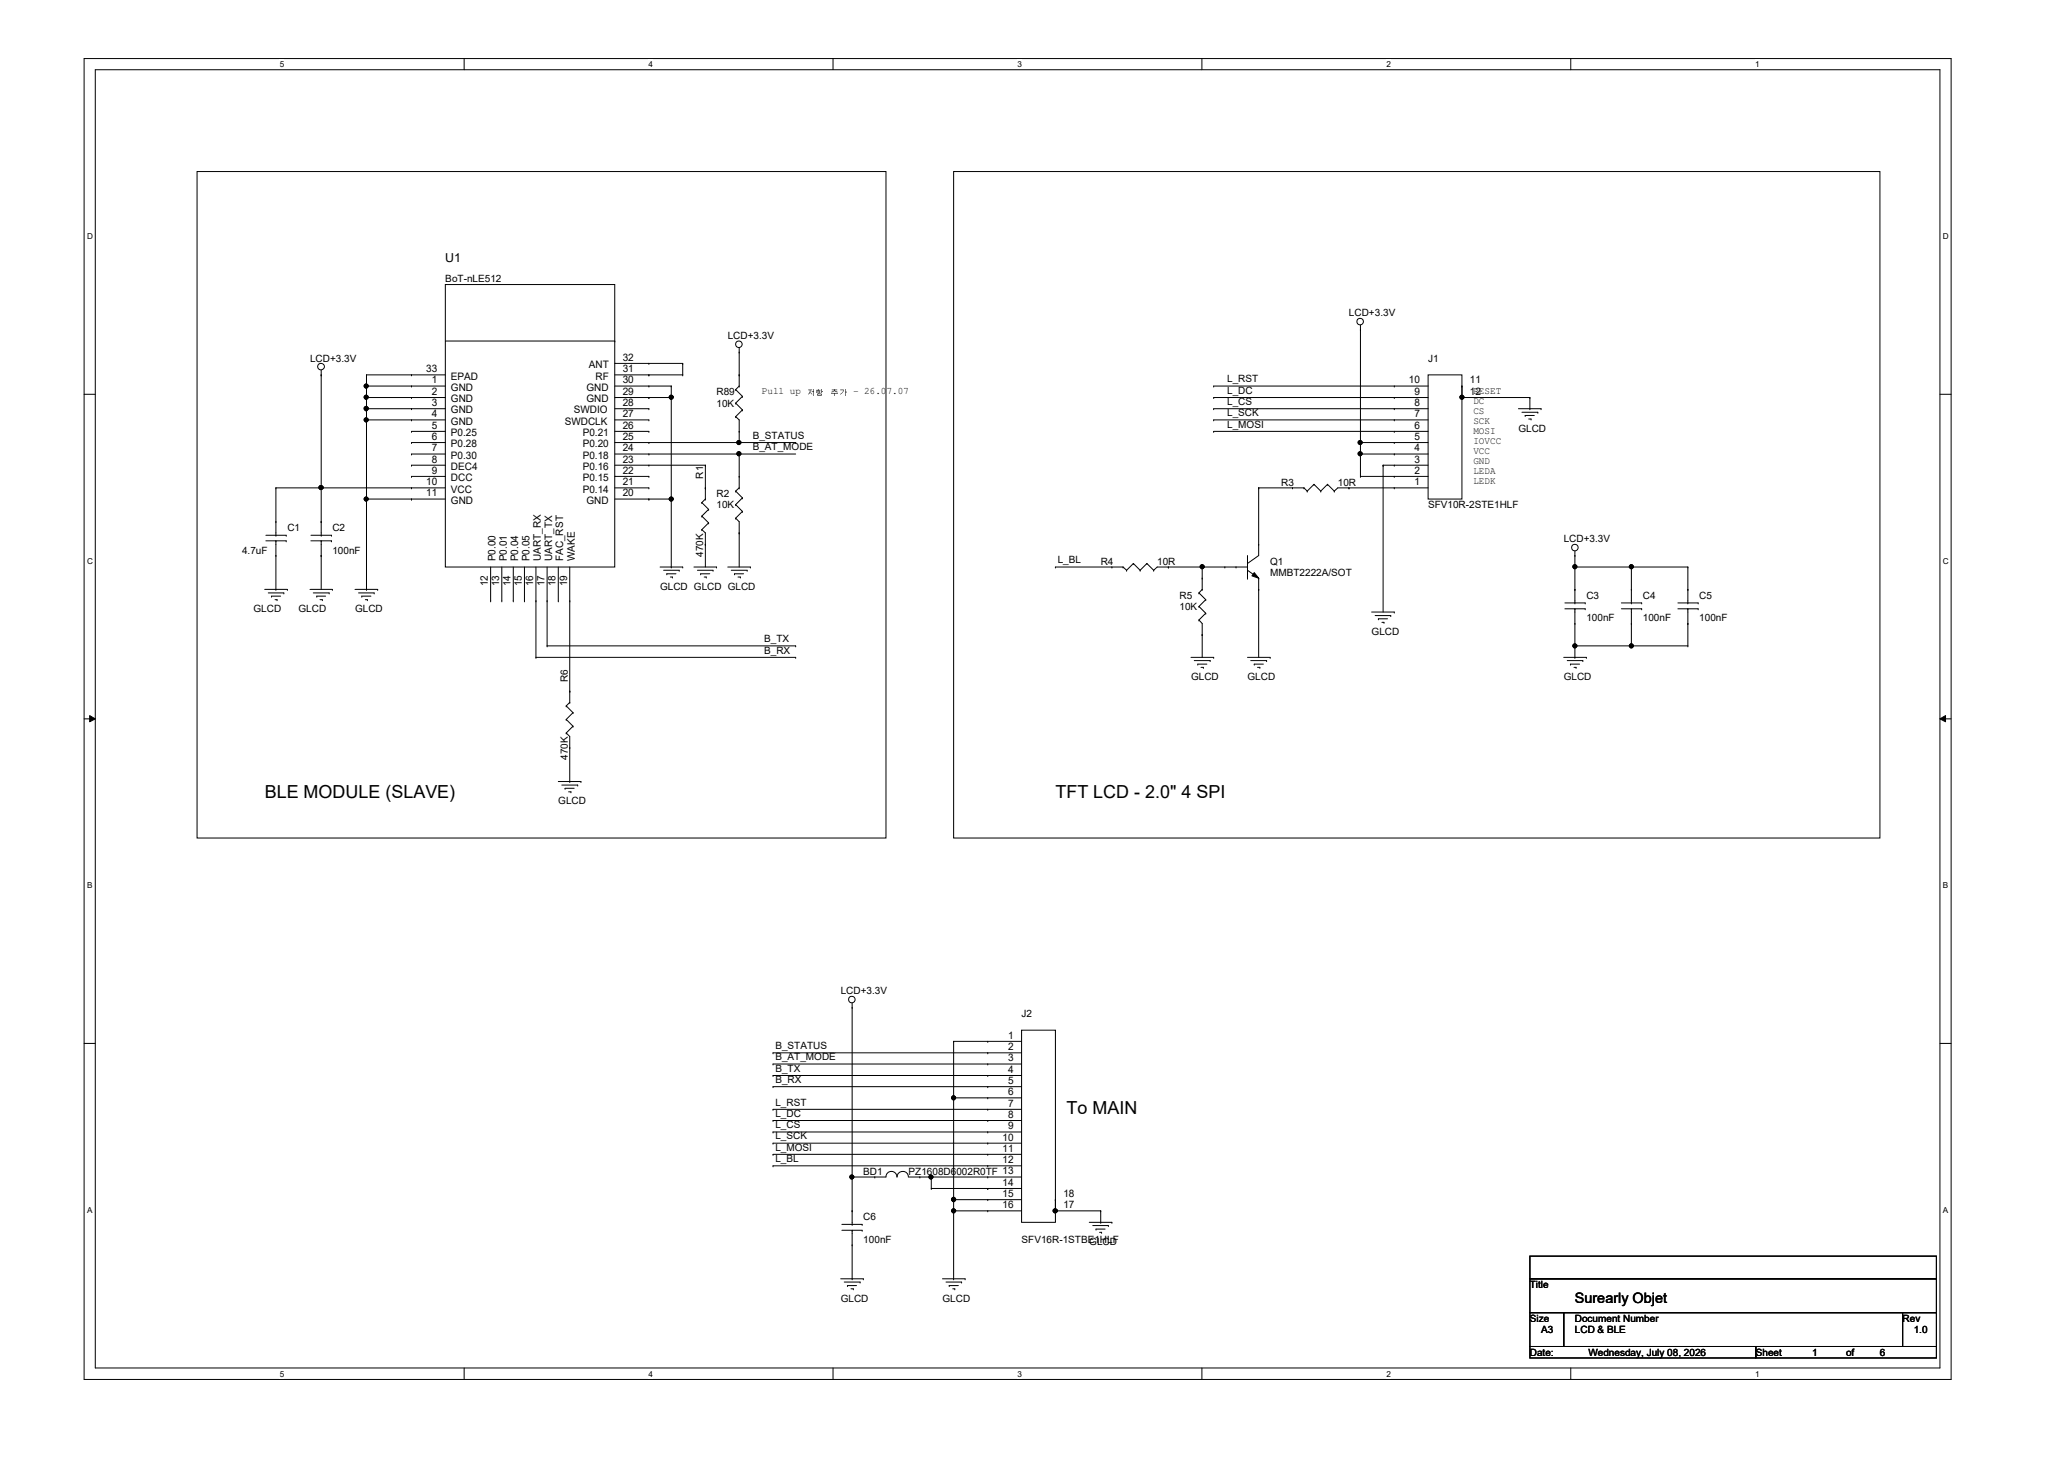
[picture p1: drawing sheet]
<svg xmlns="http://www.w3.org/2000/svg" width="297mm" height="210mm" viewBox="0 0 297 210" stroke-linecap="round" stroke-linejoin="round" font-family="sans-serif">
<path d="M12.1 8.4h268.7v190.1h-268.7zM13.7 10h265.5v186.8h-265.5z" fill="none" stroke="#000" stroke-width=".14"/>
<g fill="#fff">
<path d="M40.3 8.6h.5v1.3h-.5z"/>
<path d="M40.3 197h.5v1.3h-.5z"/>
</g>
<path d="M66.8 8.4v1.6M66.8 196.8v1.6" fill="none" stroke="#000" stroke-width=".14"/>
<g fill="#fff">
<path d="M93.3 8.6h.6v1.3h-.6z"/>
<path d="M93.3 197h.6v1.3h-.6z"/>
</g>
<path d="M119.9 8.4v1.6M119.9 196.8v1.6" fill="none" stroke="#000" stroke-width=".14"/>
<g fill="#fff">
<path d="M146.4 8.6h.6v1.3h-.6z"/>
<path d="M146.4 197h.6v1.3h-.6z"/>
</g>
<path d="M173 8.4v1.6M173 196.8v1.6" fill="none" stroke="#000" stroke-width=".14"/>
<g fill="#fff">
<path d="M199.5 8.6h.6v1.3h-.6z"/>
<path d="M199.5 197h.6v1.3h-.6z"/>
</g>
<path d="M226.1 8.4v1.6M226.1 196.8v1.6" fill="none" stroke="#000" stroke-width=".14"/>
<g fill="#fff">
<path d="M252.6 8.6h.6v1.3h-.6z"/>
<path d="M252.6 197h.6v1.3h-.6z"/>
<path d="M12.5 33.4h.8v1.3h-.8z"/>
<path d="M279.6 33.4h.8v1.3h-.8z"/>
<path d="M12.5 80.1h.8v1.3h-.8z"/>
<path d="M279.6 80.1h.8v1.3h-.8z"/>
</g>
<path d="M12.1 56.7h1.6M279.2 56.7h1.6" fill="none" stroke="#000" stroke-width=".14"/>
<g fill="#fff">
<path d="M12.5 126.7h.7v1.4h-.7z"/>
<path d="M279.6 126.7h.7v1.4h-.7z"/>
</g>
<path d="M12.1 103.4h1.6M12.9 103l.8 .4-.8 .4zM279.2 103.4l.8-.4v.8zM279.2 103.4h1.6" fill="none" stroke="#000" stroke-width=".14"/>
<path d="M12.9 103l.8 .4-.8 .4zM279.2 103.4l.8-.4v.8z" fill="#000"/>
<g fill="#fff">
<path d="M12.5 173.4h.7v1.4h-.7z"/>
<path d="M279.6 173.4h.7v1.4h-.7z"/>
</g>
<g fill="none" stroke="#000" stroke-width=".14">
<path d="M28.4 24.7h99.1v95.9h-99.1zM137.2 24.7h133.3v95.9h-133.3zM46.2 53.9h.1M46.2 53.3v23.7M52.7 53.9h.1M52.7 55.5h.1M52.7 57.2h.1M52.7 58.8h.1M52.7 58.8h11.4M52.7 57.2h11.4M52.7 55.5h11.4M52.7 53.9h11.4"/>
<path d="M52.7 53.9v30.9M59.2 55.5h.1M59.2 57.2h.1M59.2 58.8h.1M59.2 53.9h.1M64.1 40.9h24.4v40.7h-24.4zM64.1 49.1h24.4M88.5 49.1h.1M88.5 58.8h4.9M88.5 57.2h8.1M88.5 55.5h8.1M88.5 53.9h9.8"/>
<path d="M88.5 52.3h9.8M93.4 58.8h.1M93.4 57.2h.1M93.4 55.5h.1M93.4 53.9h.1M93.4 52.3h.1M96.6 55.5h.1M96.6 57.2h.1M96.6 55.5v26.1M98.3 52.3h.1M98.3 53.9h.1M98.3 52.3v1.6"/>
<path d="M105.9 59.9h.1M105.9 58h.1M105.9 56h.1M105.9 59.9l.5 .5v3.3M105.9 58l.9 1M105.9 56l.9 1M106.4 50.7h.1M106.4 55.5h.1M106.4 53.9h.1M106.4 50v5.5M106.4 55.5l-.5 .5M106.8 59h.1"/>
<path d="M106.8 57h.1M106.8 59l-.9 .9M106.8 57l-.9 1M174.7 55.5h.1M174.7 57.2h.1M174.7 58.8h.1M174.7 58.8h30.8M174.7 57.2h30.8M174.7 55.5h30.8M195.8 47.4h.1M195.8 46.8v21.7M200.7 58.8h.1"/>
<path d="M200.7 57.2h.1M200.7 55.5h.1M205.5 53.9h4.9v17.9h-4.9zM210.4 55.5h.1M210.4 57.2h.1M210.4 57.2h9.8M210.4 55.5v1.7M218.5 58.8h3.3M219 59.3h2.3M219.5 59.8h.1M219.5 59.8h1.3M220.2 57.2h.1"/>
<path d="M220.2 58.8h.1M220.2 57.2v1.6M221.3 59.3h.1M221.8 58.8h.1M38.3 77.8h2.9M38.3 77h2.9M39.7 77h.1M39.7 77.8h.1M39.7 75.1h.1M39.7 79.9h.1M39.7 70.2h.1M39.7 70.2v6.8"/>
<path d="M39.7 77.8v7M39.7 70.2h24.4M41.2 77.8h.1M41.2 77h.1M44.7 77.8h3M44.7 77h3M46.2 77h.1M46.2 77.8h.1M46.2 75.1h.1M46.2 79.9h.1M46.2 70.2h.1M46.2 77.8v7"/>
<path d="M47.7 77.8h.1M47.7 77h.1M52.7 60.4h.1M52.7 71.8h.1M52.7 60.4h11.4M52.7 71.8h11.4M59.2 60.4h.1M59.2 66.9h.1M59.2 62.1h.1M59.2 63.7h.1M59.2 65.3h.1M59.2 68.5h.1"/>
<path d="M59.2 70.2h.1M59.2 71.8h.1M59.2 68.5h4.9M59.2 66.9h4.9M59.2 65.3h4.9M59.2 63.7h4.9M59.2 62.1h4.9M88.5 70.2h4.9M88.5 68.5h4.9M88.5 66.9h13M88.5 65.3h26M88.5 63.7h26"/>
<path d="M88.5 62.1h4.9M88.5 60.4h4.9M88.5 71.8h8.1M93.4 71.8h.1M93.4 70.2h.1M93.4 68.5h.1M93.4 66.9h.1M93.4 65.3h.1M93.4 63.7h.1M93.4 62.1h.1M93.4 60.4h.1M96.6 71.8h.1"/>
<path d="M101 76.2h.1M101 74.3h.1M101 72.3h.1M101 76.2l.5 .5v4.9M101 74.3l1 .9M101 72.3l1 1M101.5 71.8h.1M101.5 78.3h.1M101.5 70.2h.1M101.5 66.9h.1M101.5 71.8l-.5 .5M101.5 66.9v4.9"/>
<path d="M102 75.2h.1M102 73.3h.1M102 75.2l-1 1M102 73.3l-1 1M105.9 74.5h.1M105.9 72.6h.1M105.9 70.7h.1M105.9 74.5l.5 .6v6.5M105.9 72.6l.9 1M105.9 70.7l.9 .9M106.4 70.2h.1M106.4 76.7h.1"/>
<path d="M106.4 68.5h.1M106.4 62.1h.1M106.4 63.7h.1M106.4 65.3h.1M106.4 65.3v4.9M106.4 70.2l-.5 .5M106.8 73.6h.1M106.8 71.6h.1M106.8 73.6l-.9 .9M106.8 71.6l-.9 1M114.5 63.7h.1M174.7 60.4h.1"/>
<path d="M174.7 62.1h.1M174.7 62.1h30.8M174.7 60.4h30.8M179.5 79.9v3.3M181.1 78.3h.1M181.1 70.2h.1M181.1 70.2v9.7l-1.6 1.2M181.1 70.2h6.6M186 70.2h.1M187.7 70.2h.1M187.7 70.2l.4 .5M188.1 70.7h.1"/>
<path d="M189.1 69.7h.1M189.1 69.7l1 1M189.1 69.7l-1 1M190.1 70.7h.1M191 69.7h.1M191 69.7l1 1M191 69.7l-.9 1M192 70.7h.1M194.1 70.2h.1M195.8 63.7h.1M195.8 65.3h.1M195.8 68.5h.1"/>
<path d="M195.8 68.5h9.7M195.8 65.3h9.7M195.8 63.7h9.7M199 66.9h.1M199 66.9h6.5M199 66.9v21.2M200.7 70.2h.1M200.7 68.5h.1M200.7 66.9h.1M200.7 65.3h.1M200.7 63.7h.1M200.7 62.1h.1"/>
<path d="M200.7 60.4h.1M205.5 70.2h-13l-.5 .5M220 60.3h.3M220.3 60.3h.1M226.6 79.9h.1M226.6 79.3v7.4M38.1 84.8h3.3M38.6 85.3h2.2M39.1 85.8h.1M39.1 85.8h1.3M39.6 86.3h.3M39.7 84.8h.1"/>
<path d="M39.9 86.3h.1M40.8 85.3h.1M41.4 84.8h.1M44.6 84.8h3.2M45.1 85.3h2.3M45.6 85.8h.1M45.6 85.8h1.3M46.1 86.3h.3M46.4 86.3h.1M47.4 85.3h.1M47.8 84.8h.1M51.1 84.8h3.3"/>
<path d="M51.6 85.3h2.2M52.1 85.8h.1M52.1 85.8h1.3M52.6 86.3h.3M52.7 84.8h.1M52.9 86.3h.1M53.8 85.3h.1M54.4 84.8h.1M70.6 86.4h.1M70.6 81.6v4.8M72.2 86.4h.1M72.2 81.6v4.8"/>
<path d="M73.9 86.4h.1M73.9 81.6v4.8M75.5 86.4h.1M75.5 81.6v4.8M77.1 86.4h.1M77.1 94.6h.1M77.1 94.6h37.4M77.1 81.6v13M78.7 86.4h.1M78.7 92.9h.1M78.7 81.6v11.3M78.7 92.9h35.8"/>
<path d="M80.3 86.4h.1M80.3 81.6v4.8M82 99.4h.1M82 86.4h.1M82 81.6v19.4M95 81.6h3.3M95.5 82h2.2M96 82.5h.1M96 82.5h1.3M96.5 83h.3M96.6 81.6h.1M96.8 83h.1"/>
<path d="M97.7 82h.1M98.3 81.6h.1M99.9 81.6h3.2M100.4 82h2.2M100.8 82.5h.1M100.8 82.5h1.3M101.3 83h.3M101.6 83h.1M102.6 82h.1M103.1 81.6h.1M104.7 81.6h3.3M105.2 82h2.3"/>
<path d="M105.7 82.5h.1M105.7 82.5h1.3M106.2 83h.3M106.5 83h.1M107.5 82h.1M108 81.6h.1M114.5 92.9h.1M114.5 94.6h.1M151.9 81.6h.1M151.9 81.6h9.7M160 81.6h.1M161.6 81.6h.1"/>
<path d="M161.6 81.6l.5 .4M162.1 82h.1M163.1 81.1h.1M163.1 81.1l1 .9M163.1 81.1l-1 .9M164.1 82h.1M165.1 81.1h.1M165.1 81.1l.9 .9M165.1 81.1l-1 .9M166 82h.1M168.1 81.6h.1M171.4 94.6h3.3"/>
<path d="M171.9 95h2.3M172.4 95.5h.1M172.4 95.5h1.3M172.5 89.2h.1M172.5 87.2h.1M172.5 85.3h.1M172.5 89.2l.5 .5v4.9M172.5 87.2l1 1M172.5 85.3l1 1M172.8 96h.4M173 84.8h.1M173 91.3h.1"/>
<path d="M173 83.2h.1M173 81.6h.1M173 84.8l-.5 .5M173 81.6v3.2M173.2 96h.1M173.5 88.2h.1M173.5 86.3h.1M173.5 88.2l-1 1M173.5 86.3l-1 .9M174.2 95h.1M174.7 94.6h.1M176.3 81.6h.1"/>
<path d="M177.9 81.6h.1M179.5 81.1h.1M179.5 83.2h.1M179.5 81.6h-13l-.5 .4M179.5 94.6h3.3M179.5 82l1.6 1.2M180 95h2.3M180.5 82.4l.6 .8-.9-.4zM180.5 95.5h.1M180.5 95.5h1.3M181 96h.3M181.1 83.2h.1"/>
<path d="M181.1 84.8h.1M181.1 83.2v11.4M181.3 96h.1M182.3 95h.1M182.8 94.6h.1M197.4 88.1h3.3M197.9 88.6h2.2M198.4 89h.1M198.4 89h1.3M198.9 89.5h.3M199.2 89.5h.1M200.1 88.6h.1"/>
<path d="M200.7 88.1h.1M225 94.6h3.3M225.2 87.6h2.9M225.2 86.7h2.9M225.5 95h2.3M226 95.5h.1M226 95.5h1.3M226.5 96h.3M226.6 86.7h.1M226.6 87.6h.1M226.6 84.8h.1M226.6 89.7h.1"/>
<path d="M226.6 81.6h.1M226.6 92.9h.1M226.6 94.6h.1M226.6 81.6h16.3M226.6 87.6v7M226.6 92.9h16.3M226.8 96h.1M227.8 95h.1M228.1 87.6h.1M228.1 86.7h.1M228.3 94.6h.1M233.3 87.6h3"/>
<path d="M233.3 86.7h3M234.8 86.7h.1M234.8 87.6h.1M234.8 84.8h.1M234.8 89.7h.1M234.8 81.6h.1M234.8 92.9h.1M234.8 81.6v5.1M234.8 87.6v5.3M236.3 87.6h.1M236.3 86.7h.1M241.5 87.6h2.9"/>
<path d="M241.5 86.7h2.9M242.9 86.7h.1M242.9 87.6h.1M242.9 84.8h.1M242.9 89.7h.1M242.9 81.6h.1M242.9 92.9h.1M242.9 81.6v5.1M242.9 87.6v5.3M244.4 87.6h.1M244.4 86.7h.1M80.3 112.4h3.3"/>
<path d="M80.9 112.9h2.2M81.3 113.4h.1M81.3 113.4h1.3M81.5 105.5h.1M81.5 103.5h.1M81.5 101.6h.1M81.5 105.5l.5 .5v6.4M81.5 103.5l1 1M81.5 101.6l1 .9M81.8 113.9h.4M82 101h.1M82 107.6h.1"/>
<path d="M82 112.4h.1M82 101l-.5 .6M82.2 113.9h.1M82.5 104.5h.1M82.5 102.5h.1M82.5 104.5l-1 1M82.5 102.5l-1 1M83.1 112.9h.1M83.6 112.4h.1M12.1 150.1h1.6M111.2 151.5h.1M111.2 153.1h.1"/>
<path d="M111.2 154.7h.1M111.2 156.3h.1M111.2 159.6h.1M111.2 151.5h35.8M111.2 153.1h35.8M111.2 154.7h35.8M111.2 156.3h35.8M111.2 159.6h35.8M122.6 144.9h.1M122.6 144.3v31.8M137.2 149.8h.1M137.2 157.9h.1"/>
<path d="M137.2 149.8h9.8M137.2 157.9h9.8M137.2 149.8v34.2M142.2 149.8h.1M142.2 151.5h.1M142.2 153.1h.1M142.2 154.7h.1M142.2 156.3h.1M142.2 157.9h.1M142.2 159.6h.1M147 148.2h4.9v27.7h-4.9zM279.2 150.1h1.6"/>
<path d="M111.2 161.2h.1M111.2 162.9h.1M111.2 164.5h.1M111.2 166.1h.1M111.2 167.7h.1M111.2 161.2h35.8M111.2 162.9h35.8M111.2 164.5h35.8M111.2 166.1h35.8M111.2 167.7h35.8M121.2 177h2.9M121.2 176.1h2.9"/>
<path d="M122.6 169.3h4.9a.78 .78 0 0 1 .8-.8 .78 .78 0 0 1 .8 .8M122.6 176.1h.1M122.6 177h.1M122.6 174.2h.1M122.6 179.1h.1M122.6 169.3h.1M122.6 177v7M124.1 177h.1M124.1 176.1h.1M125.9 169.3h.1M129.1 169.3a.8 .8 0 0 1 .8-.8 .8 .8 0 0 1 .8 .8M130.8 169.3h16.2"/>
<path d="M132.4 169.3h.1M134 169.3h.1M134 171h.1M134 171h13M134 169.3v1.7M137.2 174.2h.1M137.2 172.6h.1M137.2 172.6h9.8M137.2 174.2h9.8M142.2 161.2h.1M142.2 162.9h.1M142.2 164.5h.1"/>
<path d="M142.2 166.1h.1M142.2 167.7h.1M142.2 169.3h.1M142.2 171h.1M142.2 172.6h.1M142.2 174.2h.1M151.9 174.2h.1M151.9 172.6h.1M151.9 174.2h6.5M151.9 172.6v1.6M156.8 175.9h3.2M157.3 176.3h2.2"/>
<path d="M157.7 176.8h.1M157.7 176.8h1.3M158.2 177.3h.3M158.4 174.2h.1M158.4 175.9h.1M158.4 174.2v1.7M158.5 177.3h.1M159.5 176.3h.1M160 175.9h.1M121 184h3.2M121.5 184.4h2.3M122 185h.1"/>
<path d="M122 185h1.3M122.5 185.4h.3M122.6 184h.1M122.8 185.4h.1M123.8 184.4h.1M124.2 184h.1M135.6 184h3.3M136.1 184.4h2.3M136.6 185h.1M136.6 185h1.3M137.1 185.4h.3M137.2 184h.1"/>
<path d="M137.4 185.4h.1M138.4 184.4h.1M138.9 184h.1M220.2 180.7h58.5v3.3h-58.5zM220.2 184h58.5v4.8h-58.5zM220.2 188.8h4.8v4.9h-4.8zM220.2 193.7h32.5v1.7h-32.5zM225 188.8h48.8v4.9h-48.8zM252.7 193.7h26v1.7h-26zM273.8 188.8h4.9v4.9h-4.9z"/>
<circle cx="46.2" cy="52.7" r=".48"/>
<circle cx="52.7" cy="58.8" r=".31"/>
<circle cx="52.7" cy="55.5" r=".3"/>
<circle cx="52.7" cy="57.1" r=".3"/>
<circle cx="96.6" cy="57.1" r=".3"/>
<circle cx="106.3" cy="49.5" r=".47"/>
<circle cx="195.7" cy="46.3" r=".47"/>
<circle cx="210.4" cy="57.1" r=".3"/>
<circle cx="46.2" cy="70.1" r=".31"/>
<circle cx="52.7" cy="71.8" r=".3"/>
<circle cx="52.7" cy="60.4" r=".3"/>
<circle cx="96.6" cy="71.8" r=".3"/>
<circle cx="106.3" cy="65.3" r=".3"/>
<circle cx="106.3" cy="63.7" r=".3"/>
<circle cx="195.7" cy="65.3" r=".3"/>
<circle cx="195.7" cy="63.7" r=".3"/>
<circle cx="226.6" cy="78.8" r=".47"/>
<circle cx="173" cy="81.5" r=".3"/>
<circle cx="226.7" cy="92.9" r=".3"/>
<circle cx="226.7" cy="81.5" r=".3"/>
<circle cx="234.8" cy="81.5" r=".3"/>
<circle cx="234.8" cy="92.9" r=".3"/>
<circle cx="122.6" cy="143.8" r=".47"/>
<circle cx="137.2" cy="157.9" r=".3"/>
<circle cx="122.6" cy="169.3" r=".3"/>
<circle cx="134" cy="169.3" r=".3"/>
<circle cx="137.2" cy="172.6" r=".31"/>
<circle cx="137.2" cy="174.2" r=".3"/>
<circle cx="151.9" cy="174.2" r=".31"/>
</g>
<g fill="#000">
<path d="M180.5 82.4l.6 .8-.9-.4z"/>
<circle cx="52.7" cy="58.8" r=".31"/>
<circle cx="52.7" cy="55.5" r=".3"/>
<circle cx="52.7" cy="57.1" r=".3"/>
<circle cx="96.6" cy="57.1" r=".3"/>
<circle cx="210.4" cy="57.1" r=".3"/>
<circle cx="46.2" cy="70.1" r=".31"/>
<circle cx="52.7" cy="71.8" r=".3"/>
<circle cx="52.7" cy="60.4" r=".3"/>
<circle cx="96.6" cy="71.8" r=".3"/>
<circle cx="106.3" cy="65.3" r=".3"/>
<circle cx="106.3" cy="63.7" r=".3"/>
<circle cx="195.7" cy="65.3" r=".3"/>
<circle cx="195.7" cy="63.7" r=".3"/>
<circle cx="173" cy="81.5" r=".3"/>
<circle cx="226.7" cy="92.9" r=".3"/>
<circle cx="226.7" cy="81.5" r=".3"/>
<circle cx="234.8" cy="81.5" r=".3"/>
<circle cx="234.8" cy="92.9" r=".3"/>
<circle cx="137.2" cy="157.9" r=".3"/>
<circle cx="122.6" cy="169.3" r=".3"/>
<circle cx="134" cy="169.3" r=".3"/>
<circle cx="137.2" cy="172.6" r=".31"/>
<circle cx="137.2" cy="174.2" r=".3"/>
<circle cx="151.9" cy="174.2" r=".31"/>
</g>
<g font-size="2.6">
<text x="38.1" y="114.8">BLE MODULE (SLAVE)</text>
<text x="151.9" y="114.8">TFT LCD - 2.0&quot; 4 SPI</text>
<text x="153.5" y="160.3">To MAIN</text>
</g>
<text font-size="2.1" x="226.6" y="187.5">Surearly Objet</text>
<text font-size="1.8" x="64.1" y="37.6">U1</text>
<g font-size="1.5">
<text x="61.3" y="53.6">33</text>
<text x="84.7" y="53">ANT</text>
<text x="89.6" y="51.9">32</text>
<text x="89.6" y="53.6">31</text>
<text x="62.1" y="55.2">1</text>
<text x="62.1" y="56.8">2</text>
<text x="62.1" y="58.4">3</text>
<text x="64.9" y="56.2">GND</text>
<text x="64.9" y="57.9">GND</text>
<text x="64.9" y="59.5">GND</text>
<text x="64.9" y="54.6">EPAD</text>
<text x="82.6" y="59.5">SWDIO</text>
<text x="84.4" y="57.9">GND</text>
<text x="84.4" y="56.2">GND</text>
<text x="85.7" y="54.6">RF</text>
<text x="89.6" y="58.4">28</text>
<text x="89.6" y="56.8">29</text>
<text x="89.6" y="55.2">30</text>
<text x="202.8" y="55.2">10</text>
<text x="203.6" y="58.4">8</text>
<text x="203.6" y="56.8">9</text>
<text x="211.5" y="55.2">11</text>
<text x="211.5" y="56.8">12</text>
<text x="62.1" y="60">4</text>
<text x="62.1" y="61.7">5</text>
<text x="62.1" y="63.3">6</text>
<text x="62.1" y="64.9">7</text>
<text x="64.9" y="61.1">GND</text>
<text x="64.9" y="62.7">P0.25</text>
<text x="64.9" y="64.3">P0.28</text>
<text x="64.9" y="66">P0.30</text>
<text x="81.3" y="61.1">SWDCLK</text>
<text x="83.9" y="66">P0.18</text>
<text x="83.9" y="64.3">P0.20</text>
<text x="83.9" y="62.7">P0.21</text>
<text x="89.6" y="60">27</text>
<text x="89.6" y="64.9">24</text>
<text x="89.6" y="63.3">25</text>
<text x="89.6" y="61.7">26</text>
<text x="203.6" y="64.9">4</text>
<text x="203.6" y="63.3">5</text>
<text x="203.6" y="61.7">6</text>
<text x="203.6" y="60">7</text>
<text x="61.3" y="69.8">10</text>
<text x="61.3" y="71.4">11</text>
<text x="62.1" y="66.5">8</text>
<text x="62.1" y="68.2">9</text>
<text x="64.9" y="67.6">DEC4</text>
<text x="64.9" y="69.2">DCC</text>
<text x="64.9" y="70.9">VCC</text>
<text x="83.9" y="70.9">P0.14</text>
<text x="83.9" y="69.2">P0.15</text>
<text x="83.9" y="67.6">P0.16</text>
<text x="89.6" y="69.8">21</text>
<text x="89.6" y="68.2">22</text>
<text x="89.6" y="66.5">23</text>
<text x="89.6" y="71.4">20</text>
<text x="203.6" y="69.8">1</text>
<text x="203.6" y="68.2">2</text>
<text x="203.6" y="66.5">3</text>
<text x="64.9" y="72.5">GND</text>
<text x="84.4" y="72.5">GND</text>
<text x="71.3" y="80.8" transform="rotate(-90 71.3 80.8)">P0.00</text>
<text x="72.9" y="80.8" transform="rotate(-90 72.9 80.8)">P0.01</text>
<text x="74.6" y="80.8" transform="rotate(-90 74.6 80.8)">P0.04</text>
<text x="76.2" y="80.8" transform="rotate(-90 76.2 80.8)">P0.05</text>
<text x="77.8" y="80.8" transform="rotate(-90 77.8 80.8)">UART_RX</text>
<text x="79.5" y="80.8" transform="rotate(-90 79.5 80.8)">UART_TX</text>
<text x="81.1" y="80.8" transform="rotate(-90 81.1 80.8)">FAC_RST</text>
<text x="82.7" y="80.8" transform="rotate(-90 82.7 80.8)">WAKE</text>
<text x="70.2" y="84.3" transform="rotate(-90 70.2 84.3)">12</text>
<text x="71.8" y="84.3" transform="rotate(-90 71.8 84.3)">13</text>
<text x="73.5" y="84.3" transform="rotate(-90 73.5 84.3)">14</text>
<text x="75.1" y="84.3" transform="rotate(-90 75.1 84.3)">15</text>
<text x="76.7" y="84.3" transform="rotate(-90 76.7 84.3)">16</text>
<text x="78.4" y="84.3" transform="rotate(-90 78.4 84.3)">17</text>
<text x="80" y="84.3" transform="rotate(-90 80 84.3)">18</text>
<text x="81.6" y="84.3" transform="rotate(-90 81.6 84.3)">19</text>
<text x="145.1" y="149.4">1</text>
<text x="145.1" y="151.1">2</text>
<text x="145.1" y="152.7">3</text>
<text x="145.1" y="154.3">4</text>
<text x="145.1" y="156">5</text>
<text x="145.1" y="157.6">6</text>
<text x="145.1" y="159.2">7</text>
<text x="145.1" y="160.8">8</text>
<text x="144.3" y="164.1">10</text>
<text x="144.3" y="165.7">11</text>
<text x="144.3" y="167.3">12</text>
<text x="145.1" y="162.5">9</text>
<text x="144.3" y="170.6">14</text>
<text x="144.3" y="172.2">15</text>
<text x="144.3" y="173.8">16</text>
<text x="153" y="173.8">17</text>
<text x="153" y="172.2">18</text>
</g>
<g font-size="1.4">
<text x="64.1" y="40.6">BoT-nLE512</text>
<text x="194.1" y="45.5">LCD+3.3V</text>
<text x="44.6" y="52">LCD+3.3V</text>
<text x="104.7" y="48.8">LCD+3.3V</text>
<text x="205.5" y="52">J1</text>
<text x="103.1" y="56.9">R89</text>
<text x="103.1" y="58.5">10K</text>
<text x="109.6" y="56.7">Pull up</text>
<text x="122.8" y="56.7">- 26.07.07</text>
<text x="176.6" y="55">L_RST</text>
<text x="176.6" y="56.6">L_DC</text>
<text x="176.6" y="58.3">L_CS</text>
<text x="176.6" y="59.9">L_SCK</text>
<text x="212" y="56.7">RESET</text>
<text x="212" y="58.2">DC</text>
<text x="212" y="59.6">CS</text>
<text x="108.3" y="64.8">B_AT_MODE</text>
<text x="108.3" y="63.1">B_STATUS</text>
<text x="176.6" y="61.5">L_MOSI</text>
<text x="212" y="61">SCK</text>
<text x="212" y="62.5">MOSI</text>
<text x="212" y="63.9">IOVCC</text>
<text x="212" y="65.4">VCC</text>
<text x="218.5" y="62.1">GLCD</text>
<text x="101.2" y="68.9" transform="rotate(-90 101.2 68.9)">R1</text>
<text x="103.1" y="71.5">R2</text>
<text x="184.4" y="69.9">R3</text>
<text x="192.5" y="69.9">10R</text>
<text x="212" y="66.8">GND</text>
<text x="212" y="68.2">LEDA</text>
<text x="212" y="69.7">LEDK</text>
<text x="41.4" y="76.4">C1</text>
<text x="47.8" y="76.4">C2</text>
<text x="103.1" y="73.2">10K</text>
<text x="205.5" y="73.2">SFV10R-2STE1HLF</text>
<text x="34.8" y="79.7">4.7uF</text>
<text x="47.8" y="79.7">100nF</text>
<text x="101.2" y="80.1" transform="rotate(-90 101.2 80.1)">470K</text>
<text x="152.2" y="81">L_BL</text>
<text x="158.4" y="81.3">R4</text>
<text x="166.5" y="81.3">10R</text>
<text x="182.8" y="81.3">Q1</text>
<text x="182.8" y="82.9">MMBT2222A/SOT</text>
<text x="225" y="78">LCD+3.3V</text>
<text x="36.5" y="88.1">GLCD</text>
<text x="43" y="88.1">GLCD</text>
<text x="51.1" y="88.1">GLCD</text>
<text x="95" y="84.9">GLCD GLCD GLCD</text>
<text x="169.8" y="86.1">R5</text>
<text x="169.8" y="87.8">10K</text>
<text x="228.3" y="86.1">C3</text>
<text x="228.3" y="89.4">100nF</text>
<text x="236.4" y="86.1">C4</text>
<text x="236.4" y="89.4">100nF</text>
<text x="244.6" y="86.1">C5</text>
<text x="244.6" y="89.4">100nF</text>
<text x="110" y="92.4">B_TX</text>
<text x="110" y="94">B_RX</text>
<text x="197.4" y="91.4">GLCD</text>
<text x="81.7" y="98.1" transform="rotate(-90 81.7 98.1)">R6</text>
<text x="171.4" y="97.9">GLCD</text>
<text x="179.5" y="97.9">GLCD</text>
<text x="225" y="97.9">GLCD</text>
<text x="81.7" y="109.3" transform="rotate(-90 81.7 109.3)">470K</text>
<text x="80.3" y="115.7">GLCD</text>
<text x="121" y="143">LCD+3.3V</text>
<text x="147" y="146.3">J2</text>
<text x="111.6" y="150.9">B_STATUS</text>
<text x="111.6" y="152.5">B_AT_MODE</text>
<text x="111.6" y="154.2">B_TX</text>
<text x="111.6" y="155.8">B_RX</text>
<text x="111.6" y="159">L_RST</text>
<text x="111.6" y="160.7">L_DC</text>
<text x="111.6" y="162.3">L_CS</text>
<text x="111.6" y="163.9">L_SCK</text>
<text x="111.6" y="165.5">L_MOSI</text>
<text x="111.6" y="167.2">L_BL</text>
<text x="124.2" y="169.1">BD1</text>
<text x="130.8" y="169.1">PZ1608D6002R0TF 13</text>
<text x="124.2" y="175.6">C6</text>
<text x="124.2" y="178.8">100nF</text>
<text x="147" y="178.8">SFV16R-1STBE1HLF</text>
<text x="156.8" y="179.2">GLCD</text>
<text x="220.2" y="185.3">Title</text>
<text x="121" y="187.3">GLCD</text>
<text x="135.6" y="187.3">GLCD</text>
<text x="220.2" y="190.2">Size</text>
<text x="221.8" y="191.8">A3</text>
<text x="226.6" y="190.2">Document Number</text>
<text x="226.6" y="191.8">LCD &amp; BLE</text>
<text x="273.8" y="190.2">Rev</text>
<text x="275.4" y="191.8">1.0</text>
<text x="220.2" y="195.1">Date:</text>
<text x="228.6" y="195.1">Wednesday, July 08, 2026</text>
<text x="252.7" y="195.1">Sheet</text>
<text x="260.8" y="195.1">1</text>
<text x="265.7" y="195.1">of</text>
<text x="270.5" y="195.1">6</text>
</g>
<g font-size="1.2">
<text x="40.3" y="9.7">5</text>
<text x="93.3" y="9.7">4</text>
<text x="146.4" y="9.7">3</text>
<text x="199.5" y="9.7">2</text>
<text x="252.6" y="9.7">1</text>
<text x="12.5" y="34.4">D</text>
<text x="279.6" y="34.4">D</text>
<text x="12.5" y="81.1">C</text>
<text x="279.6" y="81.1">C</text>
<text x="12.5" y="127.8">B</text>
<text x="279.6" y="127.8">B</text>
<text x="12.5" y="174.5">A</text>
<text x="279.6" y="174.5">A</text>
<text x="40.3" y="198">5</text>
<text x="93.3" y="198">4</text>
<text x="146.4" y="198">3</text>
<text x="199.5" y="198">2</text>
<text x="252.6" y="198">1</text>
</g>
<g font-size="1.1">
<text x="116.1" y="56.8">저항</text>
<text x="119.4" y="56.8">추가</text>
</g>
</svg>
